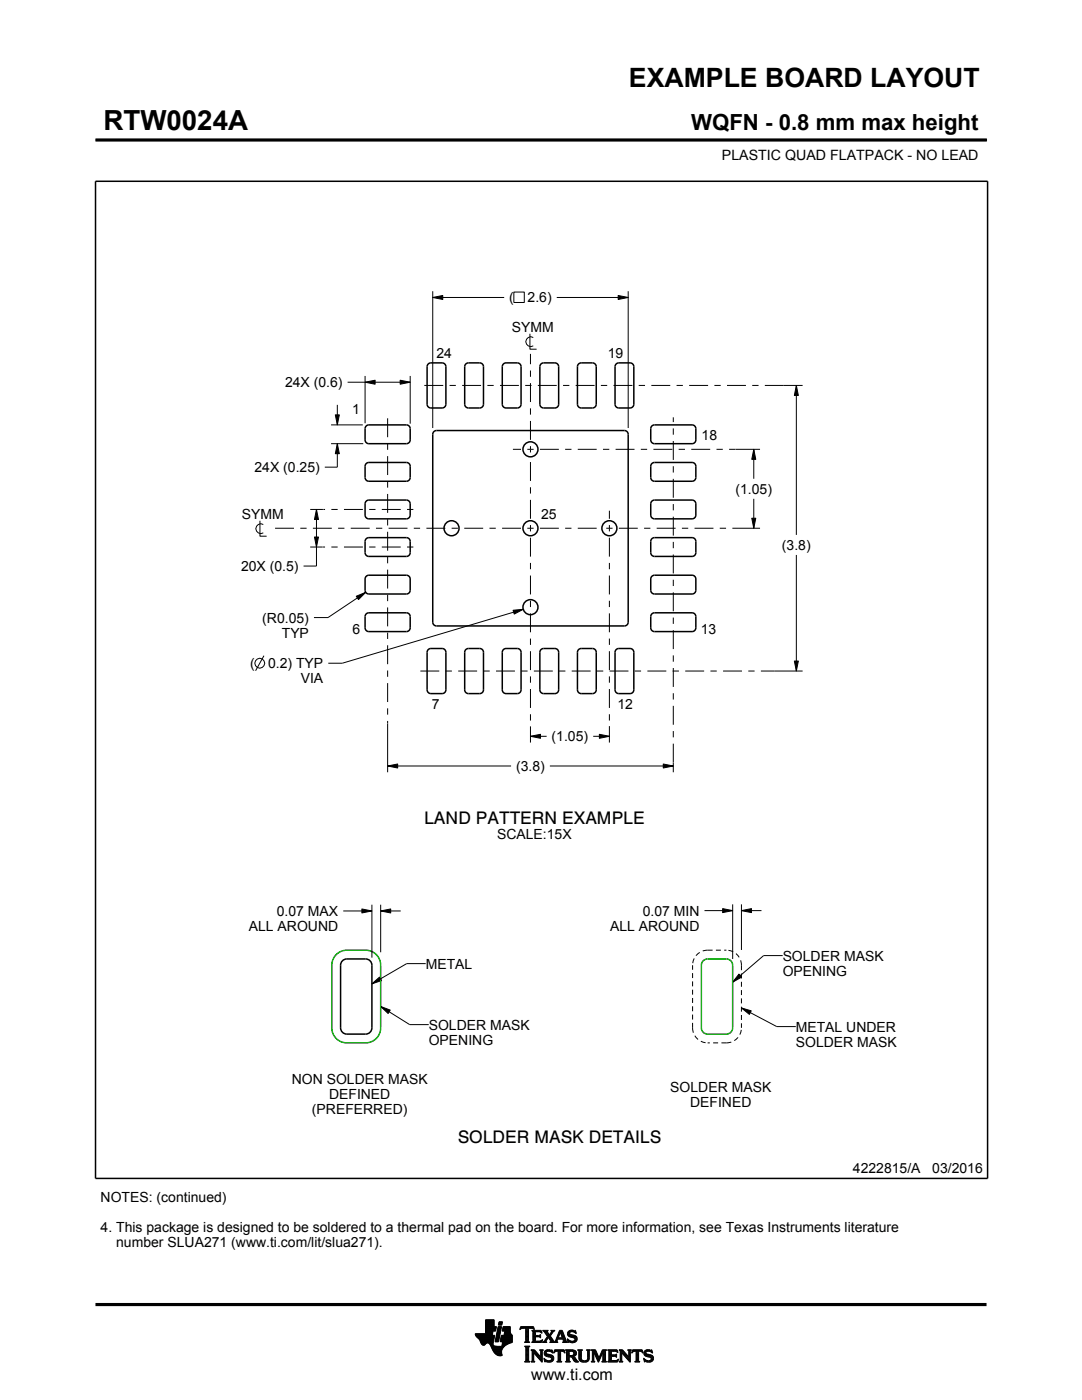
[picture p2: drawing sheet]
<svg xmlns="http://www.w3.org/2000/svg" width="216mm" height="279mm" viewBox="0 0 216 279" stroke-linecap="round" stroke-linejoin="round" font-family="sans-serif">
<g fill="#000">
<path d="M86.3 59.4l2-.4v.8zM123.3 59l2 .4-2 .4zM72.8 76.3l2-.4v.8zM79.8 75.9l2 .4-2 .4zM158.9 76.9l.4 2h-.8zM66.9 82.8h.8l-.4 2zM67.3 88.5l.4 2h-.8zM150.4 89.7l.4 2h-.8zM63.1 101.7l.4 2h-.8zM62.7 107.2h.8l-.4 2zM71.1 119l1.9-.8-1.5 1.5zM150 103.4h.8l-.4 2z"/>
<path d="M102.4 121.8l2-.2-1.8 1zM158.5 131.9h.8l-.4 2zM77.3 152.9l2-.4v.8zM105.8 146.9l2-.4v.8zM119.6 146.5l2 .4-2 .4zM132.3 152.5l2 .4-2 .4zM72.2 181.4l2 .4-2 .4zM74.2 196.4l1.5-1.4 .4 .7zM76 181.8l2-.4v.8zM144.2 181.3l2 .4-2 .4zM147.5 194.4l.5 .6-1.8 1zM147.9 181.7l2-.4v.8z"/>
<path d="M76 200.9l1.9 .7-.5 .7zM147.9 201.2l2 .5-.4 .7z"/>
</g>
<g fill="none" stroke="#000" stroke-width=".2">
<path d="M19.1 27.9h177.7M196.8 27.7v.5M86.3 59.4l2-.4v.8zM86.3 58.1v27.3M86.3 59.4h14.3M102.5 58.3h2.1v2.1h-2.1zM111.1 59.4h14.2M123.3 59l2 .4-2 .4zM125.3 58.1v27.3M69.4 76.3h12.4M72.8 76.3l2-.4v.8zM72.8 75v9.5"/>
<path d="M79.8 75.9l2 .4-2 .4zM81.8 75v9.6M105.7 66.6v3.1h1.4M106.4 67.4a.98 .98 0 0 0-1.5 .8 .98 .98 0 0 0 1.5 .8M156.4 76.9h3.8M158.9 76.9l.4 2h-.8zM158.9 76.9v29.9M66.1 84.8h6.3M66.1 88.5h6.4M66.9 82.8h.8l-.4 2zM67.3 88.5l.4 2h-.8zM67.3 80.8v4"/>
<path d="M67.3 88.5v4.7h-2.5M146.8 89.7h4.9M150.4 89.7l.4 2h-.8zM150.4 89.7v5.8M150.4 99.5v5.9M51.9 103.9v3.1h1.3M52.5 104.7a.98 .98 0 0 0-1.5 .8 .98 .98 0 0 0 1.5 .8M61.9 101.7h2.5M61.9 109.2h2.5M62.7 107.2h.8l-.4 2zM63.1 101.7l.4 2h-.8zM63.1 101.7v11.3h-2.5"/>
<path d="M71.1 119l1.9-.8-1.5 1.5zM73 118.2l-7.6 5h-2.8M147.3 105.4h4.4M150 103.4h.8l-.4 2zM158.9 110.8v23.1M52.7 130.9l-1.7 3M102.4 121.8l2-.2-1.8 1zM104.4 121.6l-36.1 10.8h-2.8M154.6 133.9h5.6M158.5 131.9h.8l-.4 2zM77.3 152.9l2-.4v.8zM77.3 152.9h24.7"/>
<path d="M77.3 144.4v9.7M105.8 146.9l2-.4v.8zM105.8 146.9h3.3M105.8 145v3.2M109.7 152.9h24.6M118.4 146.9h3.2M119.6 146.5l2 .4-2 .4zM121.6 144.9v3.3M132.3 152.5l2 .4-2 .4zM134.3 152.2v1.9M68.5 181.8h5.7M72.2 181.4l2 .4-2 .4z"/>
<path d="M74.2 196.4l1.5-1.4 .4 .7zM74.2 180.6v10.5M76 181.8l2-.4v.8zM76 180.6v9.4M76 181.8h4M84.9 192.3h-3.8l-6.9 4.1M140.6 181.7h5.6M144.2 181.3l2 .4-2 .4zM146.2 180.5v10.9M147.5 194.4l.5 .6-1.8 1zM147.9 181.7l2-.4v.8zM147.9 180.5v9.1"/>
<path d="M147.9 181.7h4M156.2 190.7h-3.8l-6.2 5.3M76 200.9l1.9 .7-.5 .7zM76 200.9l5.7 3.6h3.8M147.9 201.2l2 .5-.4 .7zM147.9 201.2l7.1 3.7h3.8M94.8 266.2h3.5M94.8 266.3h3.5M94.9 266.4h3.3M94.9 266.5h3.8l-.2 1.2M94.9 266.5h3.8M95 266.6h3.7"/>
<path d="M95 266.7h3.7M95.1 266.8h3.6M95.2 266.9h3.4M95.3 267h3.3M95.4 267.1h3.2M95.5 267.2h3.1M95.6 267.3h3M95.7 267.4h2.8M95.7 267.5h2.8M95.7 267.5l.4 .7 .3 .3 .3-.1 .5-.4 .4 .1 .8 1.5M95.8 267.6h2.7M95.8 267.7h2.7"/>
<path d="M95.9 267.8h2.6M95.9 267.9h2.5M95.9 268h2.5M96 268h1.1M96 268.1h1M96.1 268.2h.8M96.1 268.3h.7M96.2 268.4h.6M96.3 268.4h.4M96.9 266.1h1.4M96.9 266h1.4M96.9 265.9h1.4"/>
<path d="M96.9 265.8h1.5M96.9 265.7h1.5M96.9 264.7l2.2 .1-.2 .9h-.5l-.2 .8M96.9 265.6h2M96.9 265.5h2M96.9 265.4h2M96.9 265.3h2.1M96.9 265.2h2.1M96.9 265.1h2.1M96.9 265h2.1M96.9 264.9h2.1M96.9 264.8h2.2"/>
<path d="M96.9 264.6h1.7M96.9 264.5h1.7M96.9 264.4h1.7M96.9 264.3h1.7M96.9 264.2h1.7M96.9 264.1h1.7M96.9 264h1.7M96.9 263.9h1.7M96.9 263.8h1.7M96.9 263.7h1.7M96.9 263.6h1.7M96.9 263.5h1.7"/>
<path d="M96.9 263.4h1.7M97.5 268h.9M97.6 268.1h.8M97.7 268.2h.7M97.7 268.3h.7M97.8 268.4h.6M97.9 268.5h.6M97.9 268.6h.7M98 268.7h1.1M98 268.8h2.6M98 268.8h2.5M98.1 268.9h2.3"/>
<path d="M98.1 269h2.3M98.1 269.1h2.2M98.2 269.2h2.1M98.2 269.2h2M98.2 269.3h2M98.3 269.4h1.9M98.3 269.5h1.8M98.4 269.6h1.7M98.4 269.6l.6 .7 .6 .3 .6-.1-.1-.7M98.4 268v.4l.3 .2 2 .1M98.5 269.7h1.6M98.5 267.7l-.1 .3"/>
<path d="M98.5 269.8h1.6M98.6 269.9h1.5M98.6 264.8v-1.4h-1.7v2.8h-2.1l.2 .5 .7 .8M98.6 270h1.5M98.7 270h1.4M98.8 270.1h1.3M98.8 267.7h.7M98.8 267.6h.7M98.8 267.5h.7M98.9 270.2h1.2M98.9 267.4h.7M98.9 267.3h.7"/>
<path d="M98.9 267.2h.7M98.9 267.1h.7M98.9 267h.7M98.9 270.3h1.3M99 266.9h.6M99 266.9h.7M99 266.8h.7M99 266.7h.7M99 266.6h.7M99 266.5h.7M99.1 270.4h1.1M99.1 266.4h.7"/>
<path d="M99.1 266.3h.7M99.1 266.2h.7M99.1 266.1h.7M99.1 266h.7M99.2 265.9h.7M99.2 265.8h.7M99.2 270.4h1M99.2 265.7h.7M99.2 265.6h.7M99.2 265.5h.7M99.3 265.4h.6M99.3 265.4h.7"/>
<path d="M99.3 265.3h.7M99.3 265.2h.7M99.3 265.1h.7M99.3 265h.7M99.4 270.5h.8M99.4 264.9h.7M99.4 264.8h.7M99.4 264.8h.7l-.6 3h-.7zM99.5 264.4h.6M99.5 264.3h.7M99.5 264.2h.7M99.5 264.1h.7"/>
<path d="M99.5 264h.7M99.5 263.9h.7M99.6 263.8h.7M99.6 263.8h.7l-.2 .7h-.7zM99.8 270.6h.1M99.8 267.7h2.4M99.8 267.6h2.4M99.8 267.5h2.4M99.9 267.4h2.3M99.9 267.3h2.3M99.9 267.2h2.3M99.9 267.1h2.3"/>
<path d="M99.9 267h2.3M99.9 266.9h2.3M100 266.9h2.2M100 266.8h2.2M100 266.7h2.2M100 266.6h2.2M100 266.5h2.2M100.1 268.6h.7M100.2 268.5h.7M100.2 268.4h.8M100.2 268.4h.9M100.2 268.3h1"/>
<path d="M100.2 268.2h1.2M100.2 265.6h1.6M100.2 268.1h1.4M100.2 265.5h1.6M100.2 268h1.6M100.3 265.4h1.5M100.3 268h1.7M100.3 267.9h1.9M100.3 265.3h1.5M100.3 267.8h1.9M100.3 265.2h1.5M100.3 265.1h1.5"/>
<path d="M100.3 265h1.5M100.4 264.9h1.4M100.4 264.8h1.4M100.6 266.5l.1-.8h-.5l.2-.9h1.4l.1 1.1 .3 .6v1.4l-1.3 .6M100.6 266.4h1.5M100.6 266.3h1.4M100.6 266.2h1.4M100.6 266.1h1.3M100.7 266h1.2M100.7 265.9h1.2M100.7 265.8h1.1M100.7 265.7h1.1"/>
<path d="M100.9 268.5l-.6 .6-.2 .7M102.2 266.5h-2.2l-.2 1.1 .1 .2h.4l-.2 .9M103.7 265.3h.1M103.8 265.2h.2M103.8 265h2.8M103.8 264.9h2.7M103.9 264.8h2.6M104.7 267.8h1M104.7 271.8h1.1M104.7 268.7h1M104.8 267.7h.7M104.8 271.7h.8"/>
<path d="M104.9 265.2h.6M104.9 268.9h.6M104.9 267.6h.6M104.9 267.5v-2.3l-.7-.1-.4 .3 .1-.6h2.6l.1 .6-.4-.3-.7 .1v2.3M104.9 267.5l-.2 .3M104.9 267.5h.6M104.9 267.4h.6M104.9 267.3h.6M104.9 267.2h.6M104.9 267.1h.6M104.9 267h.6M104.9 266.8h.6"/>
<path d="M104.9 266.7h.6M104.9 266.6h.6M104.9 266.5h.6M104.9 266.4h.6M104.9 266.3h.6M104.9 266.2h.6M104.9 266.1h.6M104.9 265.9h.6M104.9 265.8h.6M104.9 265.7h.6M104.9 265.6h.6M104.9 265.5h.6"/>
<path d="M104.9 265.4h.6M104.9 265.3h.6M104.9 271.5h.6M104.9 269h.6M104.9 271.4h.6M104.9 271.4v-2.4l-.2-.4h1.1l-.3 .4v2.4M104.9 271.4l-.2 .4h1.1l-.3-.4M104.9 271.3h.6M104.9 271.2h.6M104.9 271.1h.6M104.9 271h.6M104.9 270.9h.6"/>
<path d="M104.9 270.8h.6M104.9 270.6h.6M104.9 270.5h.6M104.9 270.4h.6M104.9 270.3h.6M104.9 270.2h.6M104.9 270.1h.6M104.9 270h.6M104.9 269.9h.6M104.9 269.8h.6M104.9 269.6h.6M104.9 269.5h.6"/>
<path d="M104.9 269.4h.6M104.9 269.3h.6M104.9 269.2h.6M104.9 269.1h.6M105.5 267.5l.2 .3M105.7 267.8h-1M105.9 271.8h.8M105.9 269.4h.8M106.1 269.5h.7M106.1 267.8h2M106.1 271.7h.5M106.2 269.6h.7"/>
<path d="M106.2 271.5h.3M106.2 265.6h1.8M106.2 269.8h.8M106.2 271.4h.3M106.2 269.8l-.3-.4h.8l1.2 1.4M106.2 271.4l-.3 .4h.8l-.2-.4M106.2 271.3h.3M106.2 271.2h.3M106.2 271.1h.3M106.2 271h.3M106.2 270.9h.3M106.2 270.8h.3"/>
<path d="M106.2 270.6h.3M106.2 270.5h.3M106.2 270.4h.3M106.2 270.3h.3M106.2 270.2h.3M106.2 270.1h.3M106.2 270h1M106.2 269.9h.9M106.2 269.8v1.6M106.3 267.7h1.8M106.3 265.7h1.8M106.3 267.6h.6"/>
<path d="M106.3 265.8h.6M106.3 267.5l-.2 .3M106.3 267.5h.5M106.3 267.4h.5M106.3 267.3h.5M106.3 267.2h.5M106.3 267.1h.5M106.3 267h.5M106.3 266.8h.5M106.3 266.7h1.6M106.3 266.6h1.6M106.3 266.5h.5"/>
<path d="M106.3 266.4h.5M106.3 266.3h.5M106.3 266.2h.5M106.3 266.1h.5M106.3 265.9h.5M106.4 265.2h.2M106.5 270h.1M106.5 270v1.4M106.5 265.3h.1M106.6 270.1h.7M106.7 270.2h.7M106.8 270.3h.7"/>
<path d="M106.8 265.9l.1-.1h.7l.6 .2-.2-.5h-1.9l.2 .3v1.7M106.8 265.9v.6h.8l.3-.2v.7l-.3-.2h-.8l.1 .8h.9l.5-.2M106.9 270.4h.7M107 270.5h.7M107.1 270.6h.7M107.2 270.8h1M107.3 270.9h.9M107.4 271h.8M107.5 271.1h.7M107.6 271.2h.6M107.6 266.5h.3M107.7 271.3h.5"/>
<path d="M107.7 269.4h.7M107.7 266.8h.2M107.7 267.6h.5M107.8 266.4h.1M107.8 271.4h.4M107.8 267h.1M107.8 265.8h.3M107.8 269.5h.5M107.9 271.5h.3M107.9 269.6h.3M107.9 269.8h.3M107.9 270.6h.3"/>
<path d="M107.9 270.5h.3M107.9 270.4h.3M107.9 270.3h.3M107.9 270.2h.3M107.9 270.1h.3M107.9 270h.3M107.9 269.9h.3M107.9 269.8v1M108 271.7h.2M108 265.9h.1M108 267.5h.2M108.1 271.8h.1"/>
<path d="M108.1 266.1h.1M108.2 267.4h.1M108.2 269.8l.2-.4h-.7l.2 .4M108.2 269.8v2.1l-1.7-1.9M108.2 267.8h.9M108.3 267.4l-.2 .5-2-.1M108.3 265.6h1M108.5 267.7h.5M108.5 271.1l.2 .7 .2-.1 .6 .2 .7-.2 .3-.6M108.5 271.1h.1M108.5 265.7h.7M108.5 271.2h.2"/>
<path d="M108.6 271.3h.2M108.6 270.1l.2 .5 1.1 .3 .1 .3-.1 .3h-.5l-.9-.4M108.6 270.1h.4M108.6 270h.4M108.6 270.2h.6M108.6 267.6h.4M108.6 271.4h.4M108.6 269.9h.4M108.6 270.3h1M108.6 265.8h.7M108.6 271.5h.8M108.6 269.8h.5"/>
<path d="M108.7 271.7h1.5M108.7 270.4h1.3M108.7 267.5h.3M108.7 271.8h.1M108.7 265.9h.6M108.7 269.6h1.5M108.8 267.4h.3M108.8 270.5h1.5M108.8 266.1h.6M108.8 269.5h1.4M108.8 267.3h.4M108.9 266.2h.6"/>
<path d="M108.9 267.2h.4M108.9 266.3h.6M108.9 270.6h1.5M109 267.1h.3M109 270l.2 .2 1.1 .3 .2 .6M109 270l.1-.3h.4l.8 .3-.1-.6-.2 .1-.6-.1-.6 .2-.2 .5M109 266.4h1M109.1 271.8h.9M109.1 269.4h.7M109.1 267h.9M109.1 266.5h.8M109.1 267.8h-.9"/>
<path d="M109.2 266.8h.8M109.2 266.6h.6M109.2 266.7h.7M109.2 266.7l-.6 1-.4 .1M109.3 270.8h1.1M109.5 267.1h.6M109.6 267.2h.6M109.7 271.5h.7M109.7 267.3h.6M109.7 267.8l.2-.1-.5-.8-.4 .8 .1 .1M109.7 267.8h1.6M109.7 266.3h.4"/>
<path d="M109.7 267.4h.6M109.8 270.9h.7M109.8 266.2h.3M109.8 266.6l.9 1.2 1-2.3h.5l.8 2.1 .3 .2M109.8 267.5h.6M109.9 266.1h.3M109.9 269.8h.4M109.9 267.6h.6M109.9 267.7h.7M109.9 271.4h.5M109.9 265.9h.4M110 271h.5"/>
<path d="M110 265.6h.7M110 265.9l.1-.2-.2-.2h.8l-.9 1.1M110 265.9l-.4 .5-.4-.6 .2-.3h-1.1l.9 1.2M110 271.3h.5M110 265.8h.4M110 271.1h.5M110 271.2h.5M110.1 269.4h.1M110.1 265.7h.4M110.1 269.9h.2M110.2 270h.1M110.5 270h.1"/>
<path d="M110.5 269.9h.2M110.5 269.8h.3M110.6 269.6h2.1M110.6 269.5h2M110.6 269.4h2M110.7 267.7h.5M110.8 267.6h.4M110.9 267.5h.3M110.9 267.4h.3M111 267.3h.3M111 267.2h1.8M111 267.1h1.8"/>
<path d="M111.1 267h.3M111.1 271.8h1M111.1 266.8h.4M111.2 266.7h.3M111.2 267.5v.3h.1M111.2 267.5l.1-.2h1l.1 .2M111.2 266.6h.3M111.3 266.5h.3M111.3 271.7h.6M111.3 266.4h.3M111.3 271.5h.6M111.3 267.8h-1.6"/>
<path d="M111.3 269.8h.6M111.4 266.3h.3M111.4 271.4h.5M111.4 270.1h.5M111.4 270h.5M111.4 269.9h.5M111.4 270.5h.5M111.4 270.4h.5M111.4 270.3h.5M111.4 270.2h.5M111.4 271.1h.5M111.4 271h.5"/>
<path d="M111.4 270.9h.5M111.4 270.8h.5M111.4 270.6h.5M111.4 271.4l-.1-1.7h-.4l-.4 .4 .2-.7h1.9l.1 .7-.4-.4h-.4v1.7M111.4 271.4l-.3 .4h1l-.2-.4M111.4 271.3h.5M111.4 271.2h.5M111.4 266.2h.3M111.4 266.1h.4M111.5 265.9h.9M111.5 265.8h.8M111.6 265.7h.7"/>
<path d="M111.6 265.6h.6M111.8 265.9l.4 1.1h-.8zM111.9 266.1h.5M111.9 266.2h.5M111.9 266.3h.6M112 266.4h.5M112 266.5h.6M112.1 266.6h.5M112.1 266.7h.6M112.1 266.8h.6M112.2 267h.5M112.2 267.8h1.1"/>
<path d="M112.3 267.3h.6M112.3 267.4h.6M112.4 267.5h.6M112.4 267.5v.3h-.2M112.4 269.8h.3M112.4 267.6h.6M112.4 267.7h.7M112.6 269.9h.1M112.6 270h.2M112.8 271.8h1M112.8 269.4h1.6M113 269.5h1.7"/>
<path d="M113 271.7h.7M113 269.6h1.9M113 271.5h.6M113 269.8h.6M113 271.4h.6M113 271.4l-.2 .4h1l-.2-.4M113 271.3h.6M113 271.2h.6M113 271.1h.6M113 271h.6M113 270.9h.6M113 270.8h1.5"/>
<path d="M113 270.6h1.6M113 270.5h1.8M113 270.4h.6M113 270.3h.6M113 270.2h.6M113 270.1h.6M113 270h.6M113 269.9h.6M113 269.8v1.6M113 269.8l-.2-.4h1.5l.6 .2 .1 .5M113.2 267.3h.2M113.2 267.4h.3"/>
<path d="M113.2 266.2l.3 .5 1 .3 .2 .3M113.2 266.2h.5M113.2 266.3h.6M113.2 266.1h.5M113.3 267.5h.3M113.3 267.8h-1.1M113.3 266.4h.9M113.3 265.9h.4M113.3 267.6h.6M113.3 266.5h1.3M113.3 267.7h1.6M113.3 265.8h.5"/>
<path d="M113.3 267.8h.2M113.4 266.6h1.5M113.4 265.7h1.5M113.5 266.7h1.5M113.5 265.6h1.4M113.6 269.9l.1-.2h.5l.3 .4M113.6 269.9v.6M113.7 267.8h1.1M113.8 266.8h1.3M113.8 265.5h.6M114 268h.4M114.1 270.9h.6"/>
<path d="M114.2 271h.6M114.2 271.1h.7M114.3 271.2h.6M114.3 267h.8M114.3 269.8h.7M114.3 270.4h.6M114.4 271.3h.6M114.4 271.3l.4 .5h.7M114.4 271.3l-.3-.4-.5-.1v.6M114.4 270.7l1.1 1.1M114.4 270.7h.1M114.4 271.4h.7"/>
<path d="M114.4 269.9h.6M114.4 270.3h.6M114.5 267.6h.5M114.5 270.2h.5M114.5 270h.5M114.5 265.8h.4M114.5 270.1h.5M114.5 270.1l-.2 .3-.3 .1M114.5 271.5h.7M114.6 271.7h.7M114.6 267.1h.6M114.6 267.5h.5"/>
<path d="M114.7 267.2h.5M114.7 267.4h.5M114.7 265.9h.3M114.7 267.3h.5M114.7 271.8h.8M114.8 266.1h.2M114.9 266.2h.1M114.9 266.2l-.7-.4h-.4l-.1 .2 .1 .3 1.1 .4 .3 .5M114.9 266.2l-.1-.7-.2 .1-.5-.1-.6 .2-.3 .5M115 270.1l-.1 .4-.5 .2M115.2 267.2l-.3 .6-.7 .2-.6-.2-.2 .1-.2-.7 .9 .5 .4-.1 .2-.3M115.3 269.4h.9"/>
<path d="M115.4 269.5h.7M115.5 269.6h.5M115.5 269.8h.5M115.5 269.8v1.4l.4 .5 .6 .2 .6-.1 .4-.3 .1-.5M115.5 271h.5M115.5 270.9h.5M115.5 270.8h.5M115.5 270.6h.5M115.5 270.5h.5M115.5 270.4h.5M115.5 270.3h.5M115.5 270.2h.5"/>
<path d="M115.5 270.1h.5M115.5 270h.5M115.5 269.9h.5M115.5 271.1h.5M115.5 271.2h.5M115.5 271.3h.6M115.6 271.4h.6M115.7 271.5h.8M115.8 271.7h1.5M116 271l.2 .4 .5 .2 .4-.2 .2-.4M116 269.8l.2-.4h-.9l.2 .4M116 269.8v1.2"/>
<path d="M116 271.8h1.1M116.8 271.5h.6M117 269.4h.8M117.1 271.4h.4M117.2 269.5h.5M117.2 271.3h.4M117.2 269.6h.4M117.2 271.2h.4M117.2 271.1h.4M117.3 269.8h.3M117.3 271h.3M117.3 270.9h.3"/>
<path d="M117.3 270.8h.3M117.3 270.6h.3M117.3 270.5h.3M117.3 270.4h.3M117.3 270.3h.3M117.3 270.2h.3M117.3 270.1h.3M117.3 270h.3M117.3 269.9h.3M117.6 269.8l.2-.4h-.8l.2 .3 .1 1.3M117.6 269.8v1.2M118 271.8h.7"/>
<path d="M118 269.4h.8M118.1 269.5h.8M118.1 271.7h.5M118.2 269.6h.7M118.2 271.5h.3M118.2 269.8h.8M118.2 271.4h.3M118.2 271.4l-.2 .4h.7l-.2-.4M118.2 271.3h.3M118.2 271.2h.3M118.2 271.1h.3M118.2 271h.3"/>
<path d="M118.2 270.9h.3M118.2 270.8h.3M118.2 270.6h.3M118.2 270.5h.3M118.2 270.4h.3M118.2 270.3h.3M118.2 270.2h.3M118.2 270.1h.3M118.2 270h.9M118.2 269.9h.8M118.2 269.8v1.6M118.6 270.1h.5"/>
<path d="M118.6 270.2h.6M118.7 270.3h.5M118.7 270.4h.6M118.8 270.5h.5M118.8 270.6h.6M118.9 270.8h.5M118.9 270.9h.6M119 271h.8M119 271.1h.8M119.1 271.2h.6M119.1 271.3h.6M119.2 271.4h.4"/>
<path d="M119.2 271.5h.4M119.3 271.7h.2M119.3 271.8h.2M119.6 270.9h.3M119.6 270.8h.3M119.7 270.6h.3M119.7 270.5h.3M119.8 270.4h.3M119.8 270.3h.3M119.9 270.2h.3M119.9 270.1h.3M120 270h.8"/>
<path d="M120 269.9h.8M120 269.8h.8M120.1 271.8h1M120.1 269.6h.7M120.1 269.5h.8M120.2 269.4h.9M120.2 271.7h.7M120.3 271.5h.5M120.3 271.4h.5M120.3 271.4l-.2 .4h1l-.3-.4M120.3 271.4v-1.5l-.9 2-.9-2v1.5M120.3 271.3h.5"/>
<path d="M120.3 271.2h.5M120.3 271.1h.5M120.3 271h.5M120.3 270.9h.5M120.3 270.8h.5M120.3 270.6h.5M120.3 270.5h.5M120.3 270.4h.5M120.3 270.3h.5M120.3 270.2h.5M120.3 270.1h.5M120.8 269.8l.3-.4h-.9l-.7 1.6-.7-1.6h-.8l.2 .4"/>
<path d="M120.8 269.8v1.6M121.2 271.8h2M121.2 269.4h1.9M121.4 269.5h1.8M121.4 271.7h1.9M121.5 269.6h1.7M121.5 271.5h1.8M121.5 269.8h.5M121.5 271.4h.5M121.5 269.9h.5M121.5 269.8v1.6M121.5 269.8l-.3-.4h1.9l.2 .6"/>
<path d="M121.5 270.3h.5M121.5 270.2h.5M121.5 270.1h.5M121.5 270h.5M121.5 270.9h.5M121.5 270.8h.5M121.5 270.6h1.5M121.5 270.5h1.5M121.5 270.4h1.5M121.5 271.3h.5M121.5 271.2h.5M121.5 271.1h.5"/>
<path d="M121.5 271h.5M122.6 270.4l.4-.2v.7l-.2-.2h-.8v.8h.2M122.9 270.8h.1M122.9 270.3h.1M123 269.8h.3M123.1 271.4h.3M123.2 269.9h.1M123.3 270h.1M123.3 270l-.4-.3h-.8l-.1 .7M123.3 271.3h.1M123.4 271.2h.1M123.4 271.2l-.3 .3h-.4"/>
<path d="M123.4 271.2l-.2 .6h-2l.3-.4M123.5 271.8h.8M123.5 269.4h.7M123.6 269.5h.7M123.7 271.7h.5M123.7 269.6h.7M123.7 271.5h.4M123.7 269.8h.8M123.7 271.4h.4M123.7 271.4l-.2 .4h.8l-.2-.4M123.7 271.3h.4M123.7 271.2h.4"/>
<path d="M123.7 271.1h.4M123.7 271h.4M123.7 270.9h.4M123.7 270.8h.4M123.7 270.6h.4M123.7 270.5h.4M123.7 270.4h.4M123.7 270.3h.4M123.7 270.2h.4M123.7 270.1h.4M123.7 270h1M123.7 269.9h.9"/>
<path d="M123.7 269.8v1.6M124.1 270v1.4M124.1 270h.1M124.2 270.1h.6M124.2 270.2h.7M124.3 270.3h.7M124.4 270.4h.7M124.5 270.5h.7M124.6 270.6h.7M124.7 270.8h1.1M124.8 270.9h1M124.9 271h.9"/>
<path d="M125 271.1h.8M125.1 271.2h.7M125.2 271.3h.6M125.2 269.4h.8M125.3 271.4h.5M125.4 269.5h.5M125.4 271.5h.4M125.4 269.6h.4M125.5 269.8h.3M125.5 269.8l-.1 1-1.2-1.4h-.7l.2 .4M125.5 269.9h.3M125.5 270.2h.3"/>
<path d="M125.5 270.1h.3M125.5 270h.3M125.5 270.4h.3M125.5 270.3h.3M125.5 270.6h.3M125.5 270.5h.3M125.5 271.7h.3M125.6 271.8h.2M125.8 269.8l.2-.4h-.8l.3 .4M125.8 269.8v2.1l-1.7-1.9M126 270h.1M126.1 269.9h.1"/>
<path d="M126.1 269.8h.3M126.1 269.6h2.1M126.2 269.5h2M126.2 269.4h2M126.6 271.8h1.1M126.9 271.7h.6M126.9 271.5h.5M126.9 269.8h.5M126.9 271.4h.5M126.9 270.1h.5M126.9 270h.5M126.9 269.9h.5"/>
<path d="M126.9 270.5h.5M126.9 270.4h.5M126.9 270.3h.5M126.9 270.2h.5M126.9 271.1h.5M126.9 271h.5M126.9 270.9h.5M126.9 270.8h.5M126.9 270.6h.5M126.9 271.4v-1.7h-.5l-.3 .4 .1-.7h1.9l.2 .7-.4-.4h-.5v1.7M126.9 271.4l-.3 .4h1.1l-.3-.4M126.9 271.3h.5"/>
<path d="M126.9 271.2h.5M128 269.8h.3M128.1 269.9h.2M128.2 270h.1M128.4 271.1l.2 .7 .2-.1 .6 .2 .7-.2 .3-.6M128.4 271.1h.1M128.4 271.2h.2M128.5 271.3h.2M128.5 270.1l.1 .4 .5 .3M128.5 270.1h.4M128.5 270h.4M128.5 270.2h.6"/>
<path d="M128.5 271.4h.4M128.5 269.9h.4M128.5 270.3h1M128.5 271.5h.8M128.5 269.8h.5M128.6 271.7h1.5M128.6 270.4h1.3M128.6 271.8h.1M128.6 269.6h1.5M128.7 270.5h1.5M128.7 269.5h1.4M128.8 270.6h1.5"/>
<path d="M128.9 270l.1-.3h.4l.8 .3-.1-.6-.2 .1-.6-.1-.6 .2-.2 .5M128.9 270l.2 .2 1.1 .3 .2 .6M128.9 271.8h1M129 269.4h.7M129.1 270.8l.7 .2 .1 .4-.7 .1-.8-.4M129.2 270.8h1.1M129.6 271.5h.7M129.6 270.9h.8M129.8 269.8h.4M129.8 271.4h.5M129.9 271h.5M129.9 271.3h.5"/>
<path d="M129.9 271.1h.5M129.9 271.2h.5M129.9 269.4h.2M130 269.9h.2M130.1 270h.1"/>
<circle cx="51.8" cy="132.4" r=".98"/>
</g>
<g fill="none" stroke="#000" stroke-width=".3">
<path d="M19.1 36.2h178v199h-178zM85.4 72.6l.6-.2h2.2a.75 .75 0 0 1 .8 .8v7.5a.75 .75 0 0 1-.8 .7h-2.2a.75 .75 0 0 1-.8-.7v-7.5zM92.9 72.6l.6-.2h2.2a.75 .75 0 0 1 .8 .8v7.5a.75 .75 0 0 1-.8 .7h-2.2a.75 .75 0 0 1-.8-.7v-7.5zM100.4 72.6l.6-.2h2.2a.75 .75 0 0 1 .8 .8v7.5a.75 .75 0 0 1-.8 .7h-2.2a.75 .75 0 0 1-.8-.7v-7.5zM107.9 72.6l.6-.2h2.2a.75 .75 0 0 1 .8 .8v7.5a.75 .75 0 0 1-.8 .7h-2.2a.75 .75 0 0 1-.8-.7v-7.5zM115.4 72.6l.6-.2h2.2a.75 .75 0 0 1 .8 .8v7.5a.75 .75 0 0 1-.8 .7h-2.2a.75 .75 0 0 1-.8-.7v-7.5zM122.9 72.6l.6-.2h2.2a.75 .75 0 0 1 .8 .8v7.5a.75 .75 0 0 1-.8 .7h-2.2a.75 .75 0 0 1-.8-.7v-7.5zM73.1 92.5l.5-.2h7.5a.75 .75 0 0 1 .7 .7v2.3a.75 .75 0 0 1-.7 .7h-7.5a.75 .75 0 0 1-.8-.7v-2.3zM73.1 85l.5-.2h7.5a.75 .75 0 0 1 .7 .7v2.3a.75 .75 0 0 1-.7 .7h-7.5a.75 .75 0 0 1-.8-.7v-2.3zM86.6 86.1l.5-.2h37.5a.75 .75 0 0 1 .7 .8v37.5a.75 .75 0 0 1-.7 .7h-37.5a.75 .75 0 0 1-.8-.7v-37.5zM130.1 92.5l.5-.2h7.5a.75 .75 0 0 1 .7 .7v2.3a.75 .75 0 0 1-.7 .7h-7.5a.75 .75 0 0 1-.8-.7v-2.3zM130.1 85l.5-.2h7.5a.75 .75 0 0 1 .7 .7v2.3a.75 .75 0 0 1-.7 .7h-7.5a.75 .75 0 0 1-.8-.7v-2.3z"/>
<path d="M73.1 107.5l.5-.2h7.5a.75 .75 0 0 1 .7 .7v2.3a.75 .75 0 0 1-.7 .7h-7.5a.75 .75 0 0 1-.8-.7v-2.3zM73.1 115l.5-.2h7.5a.75 .75 0 0 1 .7 .7v2.3a.75 .75 0 0 1-.7 .7h-7.5a.75 .75 0 0 1-.8-.7v-2.3zM73.1 100l.5-.2h7.5a.75 .75 0 0 1 .7 .7v2.3a.75 .75 0 0 1-.7 .7h-7.5a.75 .75 0 0 1-.8-.7v-2.3zM130.1 107.5l.5-.2h7.5a.75 .75 0 0 1 .7 .7v2.3a.75 .75 0 0 1-.7 .7h-7.5a.75 .75 0 0 1-.8-.7v-2.3zM130.1 115l.5-.2h7.5a.75 .75 0 0 1 .7 .7v2.3a.75 .75 0 0 1-.7 .7h-7.5a.75 .75 0 0 1-.8-.7v-2.3zM130.1 100l.5-.2h7.5a.75 .75 0 0 1 .7 .7v2.3a.75 .75 0 0 1-.7 .7h-7.5a.75 .75 0 0 1-.8-.7v-2.3zM73.1 122.5l.5-.2h7.5a.75 .75 0 0 1 .7 .7v2.3a.75 .75 0 0 1-.7 .7h-7.5a.75 .75 0 0 1-.8-.7v-2.3zM85.4 129.6l.6-.2h2.2a.75 .75 0 0 1 .8 .8v7.5a.75 .75 0 0 1-.8 .7h-2.2a.75 .75 0 0 1-.8-.7v-7.5zM92.9 129.6l.6-.2h2.2a.75 .75 0 0 1 .8 .8v7.5a.75 .75 0 0 1-.8 .7h-2.2a.75 .75 0 0 1-.8-.7v-7.5zM100.4 129.6l.6-.2h2.2a.75 .75 0 0 1 .8 .8v7.5a.75 .75 0 0 1-.8 .7h-2.2a.75 .75 0 0 1-.8-.7v-7.5zM107.9 129.6l.6-.2h2.2a.75 .75 0 0 1 .8 .8v7.5a.75 .75 0 0 1-.8 .7h-2.2a.75 .75 0 0 1-.8-.7v-7.5zM115.4 129.6l.6-.2h2.2a.75 .75 0 0 1 .8 .8v7.5a.75 .75 0 0 1-.8 .7h-2.2a.75 .75 0 0 1-.8-.7v-7.5z"/>
<path d="M122.9 129.6l.6-.2h2.2a.75 .75 0 0 1 .8 .8v7.5a.75 .75 0 0 1-.8 .7h-2.2a.75 .75 0 0 1-.8-.7v-7.5zM130.1 122.5l.5-.2h7.5a.75 .75 0 0 1 .7 .7v2.3a.75 .75 0 0 1-.7 .7h-7.5a.75 .75 0 0 1-.8-.7v-2.3zM68.5 191.6l.7-.2h3.8a1.25 1.25 0 0 1 1.2 1.2v12.5a1.25 1.25 0 0 1-1.2 1.3h-3.8a1.25 1.25 0 0 1-1.2-1.3v-12.5v-.4z"/>
<circle cx="105.8" cy="89.7" r="1.5"/>
<circle cx="90.1" cy="105.4" r="1.5"/>
<circle cx="105.8" cy="105.4" r="1.5"/>
<circle cx="121.6" cy="105.4" r="1.5"/>
<circle cx="105.8" cy="121.2" r="1.5"/>
</g>
<path d="M19 27.9h177.8M19 260.3h177.8" fill="none" stroke="#000" stroke-width=".63" stroke-linecap="butt"/>
<path d="M156.4 76.9h-72.3M77.3 83.5v60.9M83.9 133.9h70.7M134.3 152.2v-68.9" fill="none" stroke="#000" stroke-width=".2" stroke-dasharray="1.3 1.3 3.8 1.3" stroke-dashoffset="2.5" stroke-linecap="butt"/>
<g fill="none" stroke="#000" stroke-width=".2" stroke-dasharray="1.3 1.3 3.8 1.3" stroke-dashoffset=".6" stroke-linecap="butt">
<path d="M105.8 89.7v1.4M105.8 89.7v-19.1M105.8 89.7h-3.5M105.8 89.7h41M81.8 109.2h-17.3M81.8 109.2h.7M81.8 101.7h-17.3M81.8 101.7h.8M105.8 105.4v39.6M105.8 105.4v-14.3M105.8 105.4h-51.8M105.8 105.4h14.5"/>
<path d="M121.6 105.4h-1.3M121.6 105.4h25.7M121.6 105.4v39.5M121.6 105.4v-3.5"/>
</g>
<path d="M141.2 189.6h3.7M141.2 189.6a3 3 0 0 0-3 3M147.9 192.6v12.5M147.9 192.6a3 3 0 0 0-3-3M138.2 205.1v-12.5M138.2 205.1a3 3 0 0 0 3 3M144.9 208.1h-3.7M144.9 208.1a3 3 0 0 0 3-3" fill="none" stroke="#000" stroke-width=".2" stroke-dasharray="1 .7" stroke-linecap="butt"/>
<path d="M66.9 190.8a2.99 2.99 0 0 1 2.3-1.2h3.8a3 3 0 0 1 3 3v12.5a3 3 0 0 1-3 3h-3.8a3 3 0 0 1-3-3v-12.5l.1-.7zM140.5 191.6l.7-.2h3.7a1.25 1.25 0 0 1 1.3 1.2v12.5a1.25 1.25 0 0 1-1.3 1.3h-3.7a1.25 1.25 0 0 1-1.3-1.3v-12.5l.1-.4z" fill="none" stroke="#00a600" stroke-width=".3"/>
<text font-size="5.5" x="20.6" y="26">RTW0024A</text>
<text font-size="5.3" x="125.5" y="17.4">EXAMPLE BOARD LAYOUT</text>
<text font-size="4.4" x="137.9" y="26">WQFN - 0.8 mm max height</text>
<g font-size="3.5">
<text x="84.6" y="164.4">LAND PATTERN EXAMPLE</text>
<text x="91.3" y="228.1">SOLDER MASK DETAILS</text>
</g>
<text font-size="3.2" x="106" y="275.3">www.ti.com</text>
<g font-size="2.8">
<text x="144.1" y="32">PLASTIC QUAD FLATPACK - NO LEAD</text>
<text x="101.6" y="60.4">(</text>
<text x="105.3" y="60.4">2.6)</text>
<text x="87.1" y="71.4">24</text>
<text x="102.1" y="66.2">SYMM</text>
<text x="121.3" y="71.4">19</text>
<text x="56.9" y="77.3">24X (0.6)</text>
<text x="70.3" y="82.7">1</text>
<text x="140" y="87.7">18</text>
<text x="50.8" y="94.2">24X (0.25)</text>
<text x="146.8" y="98.5">(1.05)</text>
<text x="48.3" y="103.5">SYMM</text>
<text x="108" y="103.5">25</text>
<text x="48.1" y="114">20X (0.5)</text>
<text x="156" y="109.8">(3.8)</text>
<text x="52.3" y="124.2">(R0.05)</text>
<text x="56.2" y="127.2">TYP</text>
<text x="70.3" y="126.6">6</text>
<text x="139.8" y="126.6">13</text>
<text x="49.9" y="133.4">(</text>
<text x="53.5" y="133.4">0.2) TYP</text>
<text x="60" y="136.4">VIA</text>
<text x="86.2" y="141.4">7</text>
<text x="123.2" y="141.5">12</text>
<text x="110.1" y="147.9">(1.05)</text>
<text x="103" y="153.9">(3.8)</text>
<text x="99.2" y="167.5">SCALE:15X</text>
<text x="49.7" y="185.8">ALL AROUND</text>
<text x="55.2" y="182.8">0.07 MAX</text>
<text x="121.7" y="185.7">ALL AROUND</text>
<text x="128.3" y="182.7">0.07 MIN</text>
<text x="156.2" y="191.7">SOLDER MASK</text>
<text x="84.9" y="193.3">METAL</text>
<text x="156.2" y="194.7">OPENING</text>
<text x="85.5" y="205.5">SOLDER MASK</text>
<text x="85.5" y="208.5">OPENING</text>
<text x="158.8" y="205.9">METAL UNDER</text>
<text x="158.8" y="208.9">SOLDER MASK</text>
<text x="58.2" y="216.4">NON SOLDER MASK</text>
<text x="65.7" y="219.4">DEFINED</text>
<text x="133.8" y="218">SOLDER MASK</text>
<text x="137.7" y="221">DEFINED</text>
<text x="62.2" y="222.4">(PREFERRED)</text>
<text x="20.1" y="239.9">NOTES: (continued)</text>
<text x="170.2" y="234.2">4222815/A</text>
<text x="186" y="234.2">03/2016</text>
<text x="20.1" y="245.9">4. This package is designed to be soldered to a thermal pad on the board. For more information, see Texas Instruments literature</text>
<text x="23.2" y="248.9">number SLUA271 (www.ti.com/lit/slua271).</text>
</g>
</svg>
